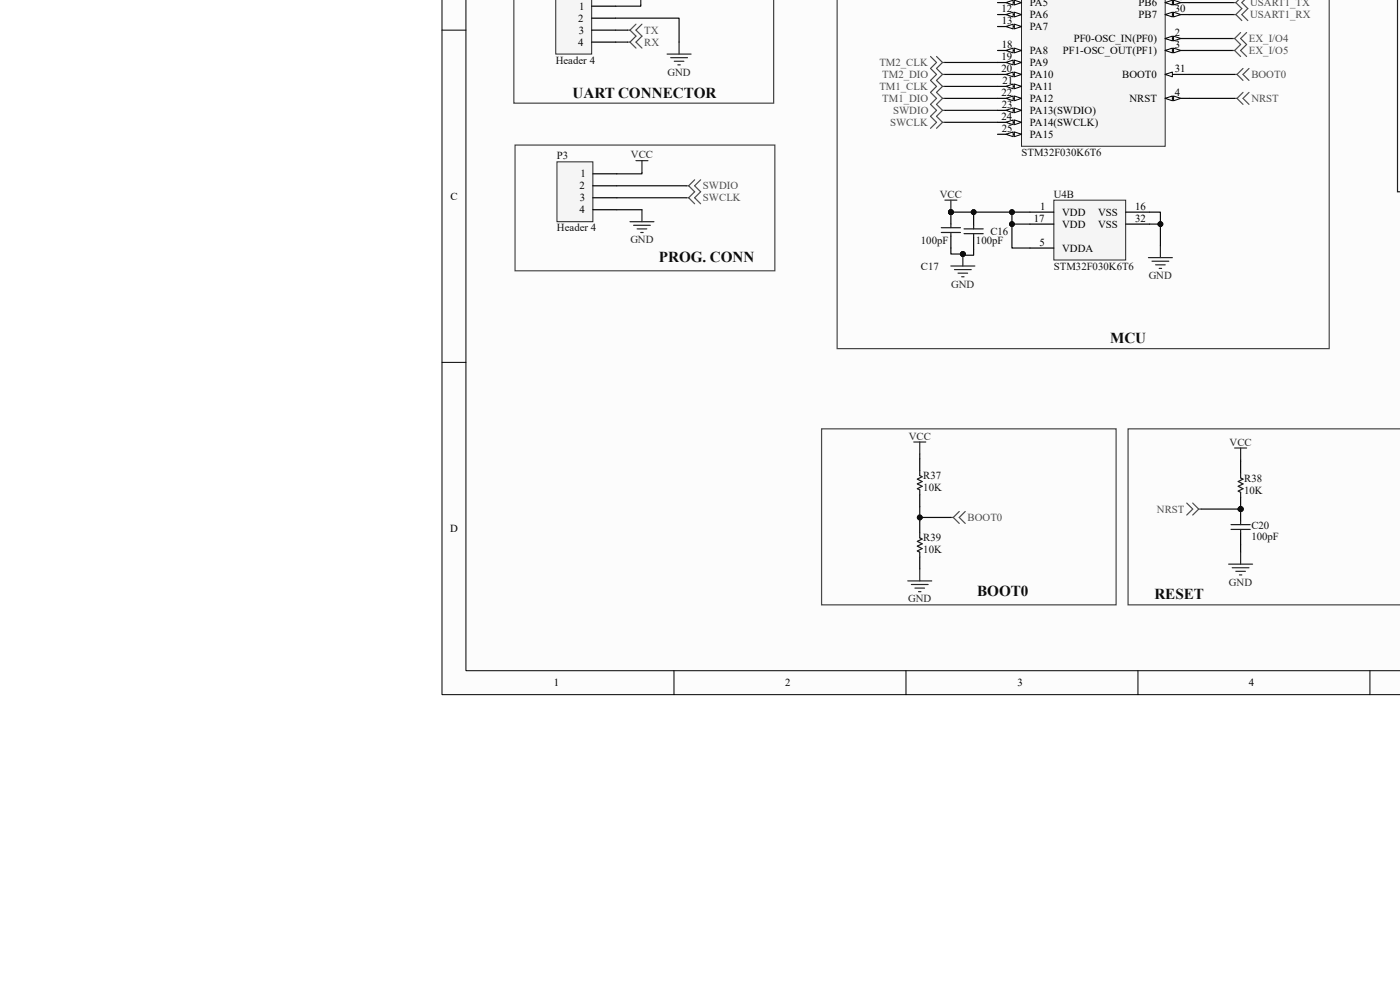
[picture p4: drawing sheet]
<svg xmlns="http://www.w3.org/2000/svg" width="297mm" height="210mm" viewBox="0 0 297 210" stroke-linecap="round" stroke-linejoin="round" font-family="sans-serif">
<path d="M93.8 -.1h203.3v147.5h-203.3z" fill-rule="evenodd" fill="#fcfcfc"/>
<path d="M93.8 -.1v147.5h203.3" fill="none" stroke="#000" stroke-width=".21"/>
<path d="M98.8 -.1h198.3v142.4h-198.3z" fill-rule="evenodd" fill="#fcfcfc"/>
<path d="M98.8 -.1v142.4h198.3M93.8 6.4h5M93.8 76.9h5M143 142.3v5.1M192.2 142.3v5.1M241.4 142.3v5.1M290.6 142.3v5.1" fill="none" stroke="#000" stroke-width=".21"/>
<path d="M118.2 34.3h7.6v12.7h-7.6z" fill-rule="evenodd" fill="#f5f5f5"/>
<path d="M118.2 34.3h7.6v12.7h-7.6z" fill="none" stroke="#262626" stroke-width=".21"/>
<path d="M125.8 36.9h5.1M125.8 39.4h5.1M125.8 42h5.1M125.8 44.5h5.1M206.6 45.3v2.5M206.6 50.3v2.6" fill="none" stroke="#000" stroke-width=".25"/>
<path d="M204.5 49.6h4.1M204.5 48.6h4.1M206.6 47.8v.8M206.6 49.6v.7" fill="none" stroke="#1c1c1c" stroke-width=".25"/>
<path d="M201.7 56.4h5.1M202.5 57.2h3.5M203.3 58h2M204 58.7h.5M204.3 53.9v2.5" fill="none" stroke="#262626" stroke-width=".25"/>
<circle cx="204.3" cy="53.9" r=".51" fill="#0e0e0e"/>
<circle cx="204.3" cy="53.9" r=".51" fill="none" stroke="#0e0e0e" stroke-width=".21"/>
<circle cx="201.7" cy="45" r=".51" fill="#0e0e0e"/>
<circle cx="201.7" cy="45" r=".51" fill="none" stroke="#0e0e0e" stroke-width=".21"/>
<path d="M201.7 45v2.5" fill="none" stroke="#000" stroke-width=".25"/>
<circle cx="201.7" cy="45" r=".51" fill="#0e0e0e"/>
<circle cx="201.7" cy="45" r=".51" fill="none" stroke="#0e0e0e" stroke-width=".21"/>
<path d="M201.7 50.1v2.5" fill="none" stroke="#000" stroke-width=".25"/>
<path d="M199.7 49.3h4.1M199.7 48.3h4.1M201.7 47.5v.8M201.7 49.3v.8" fill="none" stroke="#1c1c1c" stroke-width=".25"/>
<path d="M216.7 -.1h30.5v31.1h-30.5z" fill-rule="evenodd" fill="#f5f5f5"/>
<path d="M247.2 -.1v31.1h-30.5v-31" fill="none" stroke="#262626" stroke-width=".21"/>
<path d="M211.6 .6h5.1" fill="none" stroke="#000" stroke-width=".25"/>
<path d="M215.2 0l1.5 .6-1.5 .5z" fill="#fbfbfb"/>
<path d="M215.2 0l1.5 .6-1.5 .5z" fill="none" stroke="#000" stroke-width=".21"/>
<path d="M213.4 .6l1.5-.6v1.1z" fill="#fbfbfb"/>
<path d="M213.4 .6l1.5-.6v1.1z" fill="none" stroke="#000" stroke-width=".21"/>
<path d="M211.6 3.1h5.1" fill="none" stroke="#000" stroke-width=".25"/>
<path d="M215.2 2.6l1.5 .5-1.5 .5z" fill="#fbfbfb"/>
<path d="M215.2 2.6l1.5 .5-1.5 .5z" fill="none" stroke="#000" stroke-width=".21"/>
<path d="M213.4 3.1l1.5-.5v1z" fill="#fbfbfb"/>
<path d="M213.4 3.1l1.5-.5v1z" fill="none" stroke="#000" stroke-width=".21"/>
<path d="M211.6 5.6h5.1" fill="none" stroke="#000" stroke-width=".25"/>
<path d="M215.2 5.1l1.5 .5-1.5 .5z" fill="#fbfbfb"/>
<path d="M215.2 5.1l1.5 .5-1.5 .5z" fill="none" stroke="#000" stroke-width=".21"/>
<path d="M213.4 5.6l1.5-.5v1z" fill="#fbfbfb"/>
<path d="M213.4 5.6l1.5-.5v1z" fill="none" stroke="#000" stroke-width=".21"/>
<path d="M211.6 10.7h5.1" fill="none" stroke="#000" stroke-width=".25"/>
<path d="M215.2 10.2l1.5 .5-1.5 .5z" fill="#fbfbfb"/>
<path d="M215.2 10.2l1.5 .5-1.5 .5z" fill="none" stroke="#000" stroke-width=".21"/>
<path d="M213.4 10.7l1.5-.5v1z" fill="#fbfbfb"/>
<path d="M213.4 10.7l1.5-.5v1z" fill="none" stroke="#000" stroke-width=".21"/>
<path d="M211.6 13.3h5.1" fill="none" stroke="#000" stroke-width=".25"/>
<path d="M215.2 12.7l1.5 .6-1.5 .5z" fill="#fbfbfb"/>
<path d="M215.2 12.7l1.5 .6-1.5 .5z" fill="none" stroke="#000" stroke-width=".21"/>
<path d="M213.4 13.3l1.5-.6v1.1z" fill="#fbfbfb"/>
<path d="M213.4 13.3l1.5-.6v1.1z" fill="none" stroke="#000" stroke-width=".21"/>
<path d="M211.6 15.8h5.1" fill="none" stroke="#000" stroke-width=".25"/>
<path d="M215.2 15.3l1.5 .5-1.5 .5z" fill="#fbfbfb"/>
<path d="M215.2 15.3l1.5 .5-1.5 .5z" fill="none" stroke="#000" stroke-width=".21"/>
<path d="M213.4 15.8l1.5-.5v1z" fill="#fbfbfb"/>
<path d="M213.4 15.8l1.5-.5v1z" fill="none" stroke="#000" stroke-width=".21"/>
<path d="M211.6 18.3h5.1" fill="none" stroke="#000" stroke-width=".25"/>
<path d="M215.2 17.8l1.5 .5-1.5 .5z" fill="#fbfbfb"/>
<path d="M215.2 17.8l1.5 .5-1.5 .5z" fill="none" stroke="#000" stroke-width=".21"/>
<path d="M213.4 18.3l1.5-.5v1z" fill="#fbfbfb"/>
<path d="M213.4 18.3l1.5-.5v1z" fill="none" stroke="#000" stroke-width=".21"/>
<path d="M211.6 20.9h5.1" fill="none" stroke="#000" stroke-width=".25"/>
<path d="M215.2 20.4l1.5 .5-1.5 .5z" fill="#fbfbfb"/>
<path d="M215.2 20.4l1.5 .5-1.5 .5z" fill="none" stroke="#000" stroke-width=".21"/>
<path d="M213.4 20.9l1.5-.5v1z" fill="#fbfbfb"/>
<path d="M213.4 20.9l1.5-.5v1z" fill="none" stroke="#000" stroke-width=".21"/>
<path d="M211.6 23.4h5.1" fill="none" stroke="#000" stroke-width=".25"/>
<path d="M215.2 22.9l1.5 .5-1.5 .5z" fill="#fbfbfb"/>
<path d="M215.2 22.9l1.5 .5-1.5 .5z" fill="none" stroke="#000" stroke-width=".21"/>
<path d="M213.4 23.4l1.5-.5v1z" fill="#fbfbfb"/>
<path d="M213.4 23.4l1.5-.5v1z" fill="none" stroke="#000" stroke-width=".21"/>
<path d="M211.6 26h5.1" fill="none" stroke="#000" stroke-width=".25"/>
<path d="M215.2 25.4l1.5 .6-1.5 .5z" fill="#fbfbfb"/>
<path d="M215.2 25.4l1.5 .6-1.5 .5z" fill="none" stroke="#000" stroke-width=".21"/>
<path d="M213.4 26l1.5-.6v1.1z" fill="#fbfbfb"/>
<path d="M213.4 26l1.5-.6v1.1z" fill="none" stroke="#000" stroke-width=".21"/>
<path d="M211.6 28.5h5.1" fill="none" stroke="#000" stroke-width=".25"/>
<path d="M215.2 28l1.5 .5-1.5 .5z" fill="#fbfbfb"/>
<path d="M215.2 28l1.5 .5-1.5 .5z" fill="none" stroke="#000" stroke-width=".21"/>
<path d="M213.4 28.5l1.5-.5v1z" fill="#fbfbfb"/>
<path d="M213.4 28.5l1.5-.5v1z" fill="none" stroke="#000" stroke-width=".21"/>
<path d="M247.2 .6h5.1" fill="none" stroke="#000" stroke-width=".25"/>
<path d="M247.2 .6l1.5-.6v1.1z" fill="#fbfbfb"/>
<path d="M247.2 .6l1.5-.6v1.1z" fill="none" stroke="#000" stroke-width=".21"/>
<path d="M249 0l1.5 .6-1.5 .5z" fill="#fbfbfb"/>
<path d="M249 0l1.5 .6-1.5 .5z" fill="none" stroke="#000" stroke-width=".21"/>
<path d="M247.2 3.1h5.1" fill="none" stroke="#000" stroke-width=".25"/>
<path d="M247.2 3.1l1.5-.5v1z" fill="#fbfbfb"/>
<path d="M247.2 3.1l1.5-.5v1z" fill="none" stroke="#000" stroke-width=".21"/>
<path d="M249 2.6l1.5 .5-1.5 .5z" fill="#fbfbfb"/>
<path d="M249 2.6l1.5 .5-1.5 .5z" fill="none" stroke="#000" stroke-width=".21"/>
<path d="M247.2 15.8h5.1" fill="none" stroke="#000" stroke-width=".25"/>
<path d="M247.2 15.8l1.5-.5v1z" fill="#fbfbfb"/>
<path d="M247.2 15.8l1.5-.5v1z" fill="none" stroke="#000" stroke-width=".21"/>
<path d="M247.2 20.9h5.1" fill="none" stroke="#000" stroke-width=".25"/>
<path d="M247.2 20.9l1.5-.5v1z" fill="#fbfbfb"/>
<path d="M247.2 20.9l1.5-.5v1z" fill="none" stroke="#000" stroke-width=".21"/>
<path d="M249 20.4l1.5 .5-1.5 .5z" fill="#fbfbfb"/>
<path d="M249 20.4l1.5 .5-1.5 .5z" fill="none" stroke="#000" stroke-width=".21"/>
<path d="M247.2 8.2h5.1" fill="none" stroke="#000" stroke-width=".25"/>
<path d="M247.2 8.2l1.5-.5v1z" fill="#fbfbfb"/>
<path d="M247.2 8.2l1.5-.5v1z" fill="none" stroke="#000" stroke-width=".21"/>
<path d="M249 7.7l1.5 .5-1.5 .5z" fill="#fbfbfb"/>
<path d="M249 7.7l1.5 .5-1.5 .5z" fill="none" stroke="#000" stroke-width=".21"/>
<path d="M247.2 10.7h5.1" fill="none" stroke="#000" stroke-width=".25"/>
<path d="M247.2 10.7l1.5-.5v1z" fill="#fbfbfb"/>
<path d="M247.2 10.7l1.5-.5v1z" fill="none" stroke="#000" stroke-width=".21"/>
<path d="M249 10.2l1.5 .5-1.5 .5z" fill="#fbfbfb"/>
<path d="M249 10.2l1.5 .5-1.5 .5z" fill="none" stroke="#000" stroke-width=".21"/>
<path d="M223.6 42.5h15.2v12.7h-15.2z" fill-rule="evenodd" fill="#f5f5f5"/>
<path d="M223.6 42.5h15.2v12.7h-15.2z" fill="none" stroke="#262626" stroke-width=".21"/>
<path d="M218.5 45h5.1M218.5 47.5h5.1M218.5 52.6h5.1M238.8 45h5.1M238.8 47.5h5.1" fill="none" stroke="#000" stroke-width=".25"/>
<g fill="none" stroke="#4c4c4c" stroke-width=".25">
<path d="M262.8 -.1l-.6 .7M264.1 -.1l-.6 .7 1.2 1.2-1.2 1.3 1.2 1.3M261.4 8.2h.5M261.4 10.7h.5M261.7 .6h.5M261.7 3.1h.5M261.9 8.2l1.3 1.2-1.3 1.3M261.9 10.7l1.3 1.3M261.9 15.8h.5M262.2 .6l1.3 1.2-1.3 1.3M262.2 3.1l1.3 1.3M262.4 15.8l1.3 1.3"/>
<path d="M263.2 6.9l-1.3 1.3M263.7 14.5l-1.3 1.3M263.7 19.6l-1.3 1.3M264.5 6.9l-1.3 1.3 1.3 1.2-1.3 1.3 1.3 1.3M265 14.5l-1.3 1.3 1.3 1.3M265 19.6l-1.3 1.3 1.3 1.2M145.6 39.4h.5M146.1 39.4l1.3 1.3-1.3 1.3M147.4 38.1l-1.3 1.3M148.6 38.1l-1.2 1.3 1.2 1.3-1.2 1.3 1.2 1.2M197.4 22.1l1.3 1.3-1.3 1.3 1.3 1.3-1.3 1.2M198.7 22.1l1.3 1.3"/>
<path d="M200 23.4l-1.3 1.3 1.3 1.3M200 23.4h.5M200 26l-1.3 1.2M200 26h.5M261.9 20.9h.5M262.4 20.9l1.3 1.2M145.6 42h.5M146.1 42l1.3 1.2M201.7 109.8h.5M202.2 109.8l1.3 1.2M203.5 108.5l-1.3 1.3M204.8 108.5l-1.3 1.3 1.3 1.2"/>
<path d="M251.8 106.7l1.2 1.3-1.2 1.3M253 106.7l1.3 1.3M254.3 108l-1.3 1.3M254.3 108h.5"/>
</g>
<g fill="none" stroke="#262626" stroke-width=".25">
<path d="M134.9 34.1h2.6M136.2 34.1v2.5M133.7 47h5M134.4 47.8h3.6M135.2 48.6h2M135.9 49.3h.5M136.2 44.5v2.5M243.6 54.7h5.1M244.4 55.4h3.6M245.2 56.2h2M245.9 56.9h.5M246.2 52.1v2.6"/>
<path d="M193.9 93.8h2.5M195.1 93.8v2.5M261.9 95h2.6M263.2 95v2.6M192.6 123.2h5.1M193.3 124h3.6M194.1 124.8h2M194.9 125.5h.5M195.1 120.7v2.5"/>
</g>
<path d="M282 -.1v74.1h-104.4v-74M109.3 30.8h55.1v26.6h-55.1zM174.3 91h62.5v37.3h-62.5z" fill="none" stroke="#444" stroke-width=".25"/>
<circle cx="263.2" cy="108" r=".51" fill="#0e0e0e"/>
<circle cx="263.2" cy="108" r=".51" fill="none" stroke="#0e0e0e" stroke-width=".21"/>
<path d="M263.2 108v2.5M263.2 113.1v2.5" fill="none" stroke="#000" stroke-width=".25"/>
<circle cx="263.2" cy="108" r=".51" fill="#0e0e0e"/>
<circle cx="263.2" cy="108" r=".51" fill="none" stroke="#0e0e0e" stroke-width=".21"/>
<path d="M261.2 111.3h4M261.2 112.3h4M263.2 110.5v.8M263.2 112.3v.8" fill="none" stroke="#1c1c1c" stroke-width=".25"/>
<path d="M260.7 119.7h5M263.2 117.1v2.6M261.4 120.4h3.6M262.2 121.2h2M262.9 122h.6" fill="none" stroke="#262626" stroke-width=".25"/>
<path d="M297.1 91h-57.8v37.3h57.8" fill="none" stroke="#444" stroke-width=".25"/>
<circle cx="263.2" cy="108" r=".51" fill="#0e0e0e"/>
<circle cx="263.2" cy="108" r=".51" fill="none" stroke="#0e0e0e" stroke-width=".21"/>
<path d="M263.2 97.8v2.6M263.2 105.5v2.5" fill="none" stroke="#000" stroke-width=".25"/>
<circle cx="263.2" cy="108" r=".51" fill="#0e0e0e"/>
<circle cx="263.2" cy="108" r=".51" fill="none" stroke="#0e0e0e" stroke-width=".21"/>
<path d="M195.1 99.9v1l.5 .2-1 .5 1 .6-1 .5 1 .5-1 .5 .5 .2v1M195.1 113.1v1l.5 .2-1 .6 1 .5-1 .5 1 .5-1 .5 .5 .2v1.1M263.2 100.4v1l.5 .2-1 .6 1 .5-1 .5 1 .5-1 .5 .5 .2v1.1" fill="none" stroke="#1c1c1c" stroke-width=".25"/>
<path d="M195.1 97.3v2.6M195.1 104.9v2.6M195.1 110.5v2.6M195.1 118.2v2.5" fill="none" stroke="#000" stroke-width=".25"/>
<path d="M200.5 42.5h2.5M201.7 42.5v2.5" fill="none" stroke="#262626" stroke-width=".25"/>
<circle cx="201.7" cy="45" r=".51" fill="#0e0e0e"/>
<circle cx="201.7" cy="45" r=".51" fill="none" stroke="#0e0e0e" stroke-width=".21"/>
<path d="M296.5 0v40.7h.6" fill="none" stroke="#1c1c1c" stroke-width=".25"/>
<path d="M197.4 12l1.3 1.3-1.3 1.2 1.3 1.3-1.3 1.3 1.3 1.2-1.3 1.3 1.3 1.3-1.3 1.2M198.7 12l1.3 1.3M200 13.3l-1.3 1.2 1.3 1.3M200 13.3h.5M200 15.8l-1.3 1.3 1.3 1.2M200 15.8h.5M200 18.3l-1.3 1.3 1.3 1.3M200 18.3h.5M200 20.9l-1.3 1.2M200 20.9h.5" fill="none" stroke="#4c4c4c" stroke-width=".25"/>
<path d="M117.9 -.1h7.6v11.6h-7.6z" fill-rule="evenodd" fill="#f5f5f5"/>
<path d="M117.9 -.1v11.6h7.6v-11.6" fill="none" stroke="#262626" stroke-width=".21"/>
<path d="M125.5 1.3h5.1M125.5 3.9h5.1M125.5 6.4h5.1M125.5 8.9h5.1" fill="none" stroke="#000" stroke-width=".25"/>
<path d="M133.1 6.4h.6M133.1 8.9h.6M133.7 6.4l1.2 1.3-1.2 1.2M133.7 8.9l1.2 1.3M134.9 5.1l-1.2 1.3M136.2 5.1l-1.3 1.3 1.3 1.3-1.3 1.2 1.3 1.3" fill="none" stroke="#4c4c4c" stroke-width=".25"/>
<path d="M109 -.1v22h55.1v-21.9" fill="none" stroke="#444" stroke-width=".25"/>
<path d="M135.9 -.1v1.2M141.5 11.5h5.1M142.3 12.2h3.5M143 13h2.1M143.8 13.8h.5M144.1 8.9v2.6" fill="none" stroke="#262626" stroke-width=".25"/>
<path d="M252.3 .6h9.4M252.3 3.1h9.4M130.9 39.4h14.7M136.2 36.6v.3h-5.3M200.5 23.4h11.1M200.5 26h11.1M130.9 42h14.7M201.7 52.6v1.3h2.6" fill="none" stroke="#0e0e0e" stroke-width=".25"/>
<circle cx="204.3" cy="53.9" r=".51" fill="#0e0e0e"/>
<circle cx="204.3" cy="53.9" r=".51" fill="none" stroke="#0e0e0e" stroke-width=".21"/>
<path d="M206.6 45v.3" fill="none" stroke="#0e0e0e" stroke-width=".25"/>
<circle cx="206.6" cy="45" r=".51" fill="#0e0e0e"/>
<circle cx="206.6" cy="45" r=".51" fill="none" stroke="#0e0e0e" stroke-width=".21"/>
<path d="M201.7 45h16.8" fill="none" stroke="#0e0e0e" stroke-width=".25"/>
<circle cx="201.7" cy="45" r=".51" fill="#0e0e0e"/>
<circle cx="201.7" cy="45" r=".51" fill="none" stroke="#0e0e0e" stroke-width=".21"/>
<circle cx="206.6" cy="45" r=".51" fill="#0e0e0e"/>
<circle cx="206.6" cy="45" r=".51" fill="none" stroke="#0e0e0e" stroke-width=".21"/>
<circle cx="214.7" cy="45" r=".51" fill="#0e0e0e"/>
<circle cx="214.7" cy="45" r=".51" fill="none" stroke="#0e0e0e" stroke-width=".21"/>
<path d="M214.7 45v2.5h3.8" fill="none" stroke="#0e0e0e" stroke-width=".25"/>
<circle cx="214.7" cy="47.5" r=".51" fill="#0e0e0e"/>
<circle cx="214.7" cy="47.5" r=".51" fill="none" stroke="#0e0e0e" stroke-width=".21"/>
<circle cx="214.7" cy="45" r=".51" fill="#0e0e0e"/>
<circle cx="214.7" cy="45" r=".51" fill="none" stroke="#0e0e0e" stroke-width=".21"/>
<path d="M214.7 47.5v5.1h3.8" fill="none" stroke="#0e0e0e" stroke-width=".25"/>
<circle cx="214.7" cy="47.5" r=".51" fill="#0e0e0e"/>
<circle cx="214.7" cy="47.5" r=".51" fill="none" stroke="#0e0e0e" stroke-width=".21"/>
<path d="M243.9 45h2.3v7.1" fill="none" stroke="#0e0e0e" stroke-width=".25"/>
<circle cx="246.2" cy="47.5" r=".51" fill="#0e0e0e"/>
<circle cx="246.2" cy="47.5" r=".51" fill="none" stroke="#0e0e0e" stroke-width=".21"/>
<path d="M243.9 47.5h2.3" fill="none" stroke="#0e0e0e" stroke-width=".25"/>
<circle cx="246.2" cy="47.5" r=".51" fill="#0e0e0e"/>
<circle cx="246.2" cy="47.5" r=".51" fill="none" stroke="#0e0e0e" stroke-width=".21"/>
<path d="M252.3 8.2h9.1M252.3 10.7h9.1M252.3 15.8h9.6M252.3 20.9h9.6M130.9 44.5h5.3M195.1 96.3v1M195.1 109.8h6.6" fill="none" stroke="#0e0e0e" stroke-width=".25"/>
<circle cx="195.1" cy="109.8" r=".51" fill="#0e0e0e"/>
<circle cx="195.1" cy="109.8" r=".51" fill="none" stroke="#0e0e0e" stroke-width=".21"/>
<path d="M195.1 107.5v3" fill="none" stroke="#0e0e0e" stroke-width=".25"/>
<circle cx="195.1" cy="109.8" r=".51" fill="#0e0e0e"/>
<circle cx="195.1" cy="109.8" r=".51" fill="none" stroke="#0e0e0e" stroke-width=".21"/>
<path d="M254.8 108h8.4" fill="none" stroke="#0e0e0e" stroke-width=".25"/>
<circle cx="263.2" cy="108" r=".51" fill="#0e0e0e"/>
<circle cx="263.2" cy="108" r=".51" fill="none" stroke="#0e0e0e" stroke-width=".21"/>
<path d="M206.6 52.9v1.2h-2.3v-.2M263.2 97.6v.2M263.2 115.6v1.5" fill="none" stroke="#0e0e0e" stroke-width=".25"/>
<circle cx="204.3" cy="53.9" r=".51" fill="#0e0e0e"/>
<circle cx="204.3" cy="53.9" r=".51" fill="none" stroke="#0e0e0e" stroke-width=".21"/>
<path d="M130.6 3.9h13.5v5M130.6 6.4h2.5M130.6 8.9h2.5M135.9 1.1v.2h-5.3M200.5 13.3h11.1M200.5 15.8h11.1M200.5 18.3h11.1M200.5 20.9h11.1" fill="none" stroke="#0e0e0e" stroke-width=".25"/>
<g font-size="3.2" fill="#0e0e0e">
<text x="121.5" y="20.7">UART CONNECTOR</text>
<text x="139.7" y="55.5">PROG. CONN</text>
<text x="235.5" y="72.8">MCU</text>
<text x="207.3" y="126.4">BOOT0</text>
<text x="244.9" y="127.1">RESET</text>
</g>
<g font-size="2.3">
<text x="122.7" y="4.6">2</text>
<text x="122.9" y="2.1">1</text>
<text x="212.5" y="2.6">12</text>
<text x="212.6" y="5.1">13</text>
<text x="212.7" y="0">11</text>
<text x="218.5" y="1.3">PA5</text>
<text x="218.5" y="3.9">PA6</text>
<text x="241.6" y="1.3">PB6</text>
<text x="241.6" y="3.9">PB7</text>
<text x="249.2" y="0">29</text>
<text x="249.2" y="2.6">30</text>
<text x="122.7" y="9.7">4</text>
<text x="122.8" y="7.2">3</text>
<text x="212.5" y="10.2">18</text>
<text x="218.5" y="6.4">PA7</text>
<text x="218.5" y="11.5">PA8</text>
<text x="225.5" y="11.5">PF1-OSC_OUT(PF1)</text>
<text x="227.8" y="8.9">PF0-OSC_IN(PF0)</text>
<text x="249.2" y="7.7">2</text>
<text x="249.2" y="10.2">3</text>
<text x="212.5" y="12.7">19</text>
<text x="212.5" y="15.3">20</text>
<text x="212.7" y="17.8">21</text>
<text x="218.5" y="14">PA9</text>
<text x="218.5" y="16.6">PA10</text>
<text x="238.1" y="16.6">BOOT0</text>
<text x="249.2" y="15.3">31</text>
<text x="212.5" y="20.4">22</text>
<text x="212.6" y="22.9">23</text>
<text x="218.5" y="19.1">PA11</text>
<text x="218.5" y="21.6">PA12</text>
<text x="239.6" y="21.6">NRST</text>
<text x="249.2" y="20.4">4</text>
<text x="212.5" y="25.4">24</text>
<text x="212.5" y="28">25</text>
<text x="218.5" y="24.2">PA13(SWDIO)</text>
<text x="218.5" y="26.7">PA14(SWCLK)</text>
<text x="218.5" y="29.3">PA15</text>
<text x="122.9" y="40.2">2</text>
<text x="123.1" y="37.6">1</text>
<text x="95.6" y="42.4">C</text>
<text x="122.9" y="45.3">4</text>
<text x="123" y="42.7">3</text>
<text x="219.3" y="47">17</text>
<text x="220.7" y="44.5">1</text>
<text x="225.3" y="45.8">VDD</text>
<text x="233" y="45.8">VSS</text>
<text x="240.8" y="44.5">16</text>
<text x="240.8" y="47">32</text>
<text x="220.6" y="52.1">5</text>
<text x="225.3" y="48.3">VDD</text>
<text x="225.3" y="53.4">VDDA</text>
<text x="233" y="48.3">VSS</text>
<text x="95.5" y="112.9">D</text>
<text x="117.5" y="145.6">1</text>
<text x="166.5" y="145.6">2</text>
<text x="215.9" y="145.6">3</text>
<text x="265" y="145.6">4</text>
</g>
<g font-size="2.3" fill="#4c4c4c">
<text x="265.2" y="1.3">USART1_TX</text>
<text x="265.2" y="3.9">USART1_RX</text>
<text x="136.7" y="7.2">TX</text>
<text x="136.7" y="9.7">RX</text>
<text x="265" y="8.9">EX_I/O4</text>
<text x="265" y="11.5">EX_I/O5</text>
<text x="186.6" y="14">TM2_CLK</text>
<text x="187.2" y="16.6">TM2_DIO</text>
<text x="265.5" y="16.6">BOOT0</text>
<text x="186.6" y="19.1">TM1_CLK</text>
<text x="187.2" y="21.6">TM1_DIO</text>
<text x="265.5" y="21.6">NRST</text>
<text x="188.8" y="26.7">SWCLK</text>
<text x="189.5" y="24.2">SWDIO</text>
<text x="149.1" y="40.2">SWDIO</text>
<text x="149.1" y="42.7">SWCLK</text>
<text x="205.3" y="110.5">BOOT0</text>
<text x="245.4" y="108.8">NRST</text>
</g>
<g font-size="2.3" fill="#0e0e0e">
<text x="117.9" y="13.5">Header 4</text>
<text x="118.2" y="33.8">P3</text>
<text x="216.7" y="33.1">STM32F030K6T6</text>
<text x="223.6" y="42">U4B</text>
<text x="118.2" y="49.1">Header 4</text>
<text x="195.4" y="51.9">100pF</text>
<text x="207.1" y="51.9">100pF</text>
<text x="210.1" y="49.8">C16</text>
<text x="195.4" y="57.2">C17</text>
<text x="223.6" y="57.2">STM32F030K6T6</text>
<text x="195.9" y="101.6">R37</text>
<text x="195.9" y="104.2">10K</text>
<text x="263.9" y="104.7">10K</text>
<text x="263.9" y="102.2">R38</text>
<text x="265.5" y="112.3">C20</text>
<text x="195.9" y="117.4">10K</text>
<text x="195.9" y="114.9">R39</text>
<text x="265.5" y="114.6">100pF</text>
</g>
<g font-size="2.3" fill="#262626">
<text x="141.6" y="16">GND</text>
<text x="133.9" y="33.6">VCC</text>
<text x="199.4" y="42">VCC</text>
<text x="133.7" y="51.6">GND</text>
<text x="243.7" y="59.2">GND</text>
<text x="201.8" y="61">GND</text>
<text x="192.8" y="93.3">VCC</text>
<text x="260.9" y="94.5">VCC</text>
<text x="260.7" y="124.2">GND</text>
<text x="192.7" y="127.8">GND</text>
</g>
</svg>
